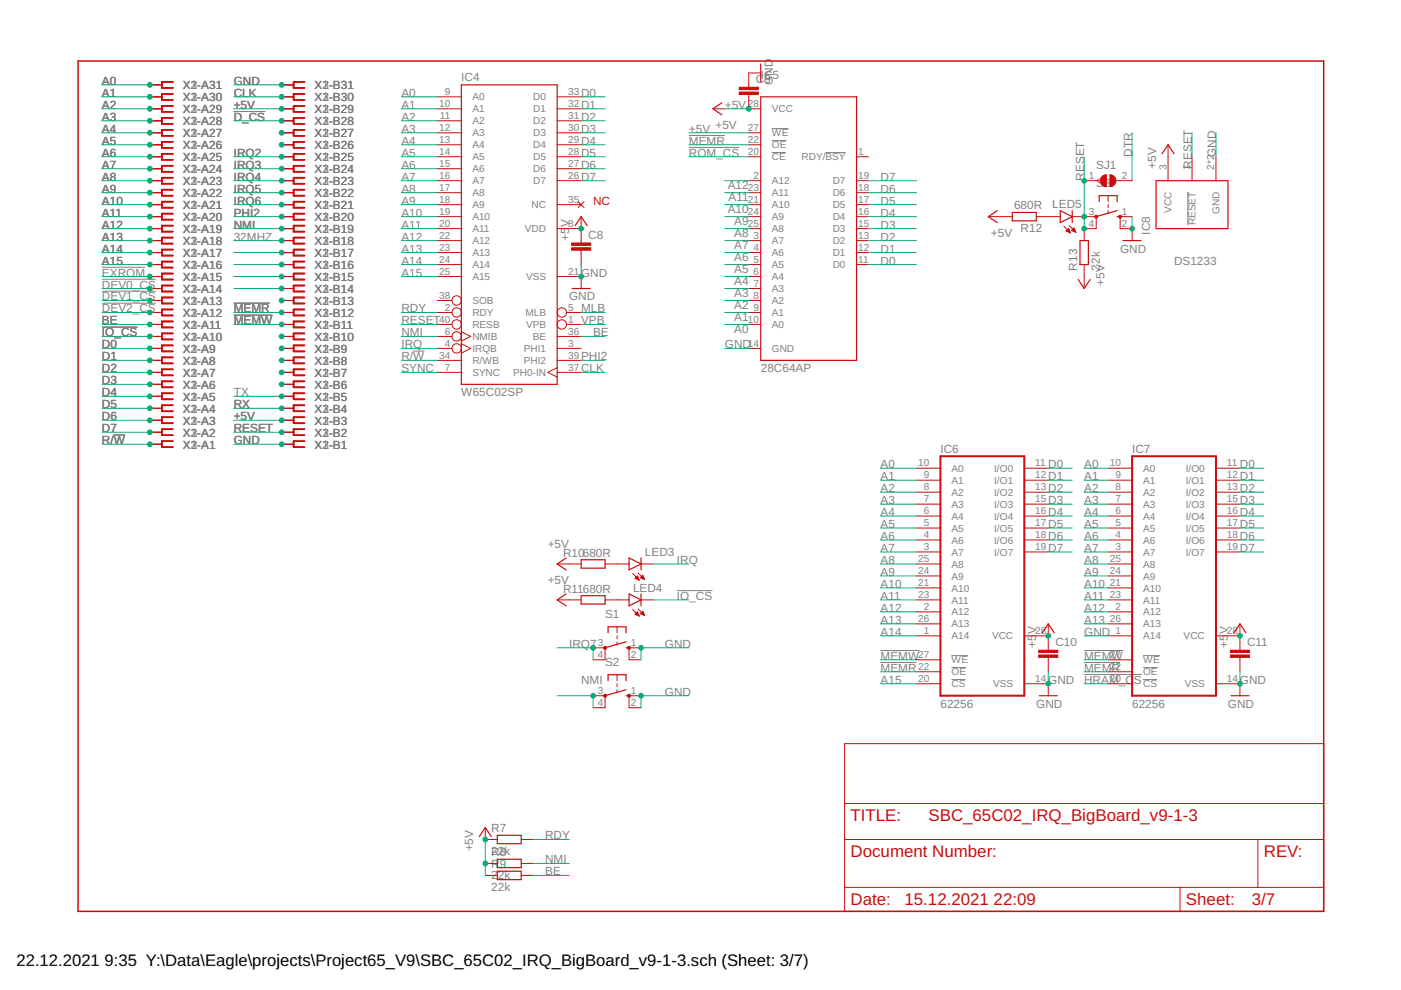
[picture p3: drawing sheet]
<svg xmlns="http://www.w3.org/2000/svg" width="297mm" height="210mm" viewBox="0 0 297 210" stroke-linecap="round" stroke-linejoin="round" font-family="sans-serif">
<g fill="none" stroke="#808080" stroke-width=".21">
<path d="M49.6 23.6h6.6M146.1 31.3h10.7M146.1 28.7h7.6M163.6 27.3h3.6M163.6 32.3h3M163.6 29.8h3.1M175 32.3h4.3M21.6 56.7h9.2M21.6 59.2h11.4M251.8 40.7v7.1M21.6 64.3h11.4M21.6 69.4h7.5"/>
<path d="M21.6 61.7h11.4M49.6 64.3h7.6M49.6 66.8h8.2M87.6 74.4h2.4M24.1 92.2h2.4M143.5 125.2h7.5M186.7 137.9h8.2M201.7 139h3.6M229.9 137.9h8.2M242.4 139h3.5M186.7 140.5h7.6M201.7 141.5h3.1"/>
<path d="M201.7 144.1h3M229.9 140.5h7.6M229.9 143h12.2M242.4 141.5h3M242.4 144.1h2.9"/>
</g>
<g fill="none" stroke="#c90d0c" stroke-width=".25">
<path d="M97.8 18h20.3v63.5h-20.3zM161.3 13.6v3.8M153 21.8l-1.8 1.3 1.8 1.2M161.3 20.5h20.3v55.9h-20.3zM245.1 38.3h15.2v10.2h-15.2zM246.4 32.6l1.2-1.9 1.3 1.9M121.9 47.8l1.3-1.9 1.3 1.9M211.5 44.7l-2 1.2 2 1.3M214.6 45h5.1v1.8h-5.1zM224.8 44.7l2.5 1.2-2.5 1.3zM227.3 44.7v2.5M228.6 59.3l1.3 1.9 1.2-1.9"/>
<path d="M229 51h1.8v5.1h-1.8zM233 42.8v-1.3h3.9v1.3M236.9 45.9h.6M236.9 44.7l-4.5 1.2M238.1 51h3.8M121.3 61.2h3.8M120 118.3l-1.9 1.3 1.9 1.2M123.2 118.7h5.1v1.8h-5.1zM133.4 118.3l2.5 1.3-2.5 1.2zM135.9 118.3v2.5M120 125.9l-1.9 1.3 1.9 1.3M123.2 126.3h5.1v1.8h-5.1z"/>
<path d="M128.9 134.2v-1.3h3.8v1.3M132.7 137.4h.7M132.7 136.1l-4.4 1.3M133.4 125.9l2.5 1.3-2.5 1.3zM135.9 125.9v2.6M221 134.2l1.2-1.9 1.3 1.9M261.6 134.2l1.3-1.9 1.3 1.9M128.9 144.3v-1.2h3.8v1.2M132.7 147.5h.7M132.7 146.2l-4.4 1.3M220.3 147.5h3.9M261 147.5h3.8"/>
<path d="M101.6 177.4l1.3-1.9 1.3 1.9M105.4 177.1h5.1v1.8h-5.1zM105.4 182.2h5.1v1.8h-5.1zM105.4 184.7h5.1v1.8h-5.1z"/>
</g>
<g fill="none" stroke="#c90d0c" stroke-width=".21">
<path d="M31.8 18h2.5M59.7 18h2.6M161.3 15.5h-2.6v3M31.8 38.3h2.5M31.8 20.5h2.5M31.8 23.1h2.5M31.8 25.6h2.5M31.8 28.2h2.5M31.8 30.7h2.5M31.8 33.2h2.5M31.8 35.8h2.5M59.7 38.3h2.6"/>
<path d="M59.7 20.5h2.6M59.7 23.1h2.6M59.7 25.6h2.6M59.7 28.2h2.6M59.7 30.7h2.6M59.7 33.2h2.6M59.7 35.8h2.6M92.7 38.3h5.1M92.7 20.5h5.1M92.7 23.1h5.1M92.7 25.6h5.1M92.7 28.2h5.1"/>
<path d="M92.7 30.7h5.1M92.7 33.2h5.1M92.7 35.8h5.1M118.1 38.3h5.1M118.1 20.5h5.1M118.1 23.1h5.1M118.1 25.6h5.1M118.1 28.2h5.1M118.1 30.7h5.1M118.1 33.2h5.1M118.1 35.8h5.1M151.2 23.1h2.5"/>
<path d="M158.7 38.3h2.6M158.7 20v3.1h2.6M158.7 28.2h2.6M158.7 30.7h2.6M158.7 33.2h2.6M181.6 38.3h2.5M181.6 33.2h2.5M229.9 38.3h3.4M236.6 38.3h3.4M247.6 30.7v7.6M252.7 33.2v5.1M257.8 33.2v5.1"/>
<path d="M31.8 45.9h2.5M31.8 48.5h2.5M31.8 40.9h2.5M31.8 43.4h2.5M31.8 51h2.5M31.8 53.6h2.5M31.8 56.1h2.5M31.8 58.6h2.5M59.7 45.9h2.6M59.7 48.5h2.6M59.7 40.9h2.6M59.7 43.4h2.6"/>
<path d="M59.7 51h2.6M59.7 53.6h2.6M59.7 56.1h2.6M59.7 58.6h2.6M92.7 45.9h5.1M92.7 48.5h5.1M92.7 40.9h5.1M92.7 43.4h5.1M92.7 51h5.1M92.7 53.6h5.1M92.7 56.1h5.1M92.7 58.6h5.1"/>
<path d="M118.1 48.5h5.1M118.1 43.4h5.1M118.1 58.6h5.1v2.6M122.6 42.8l1.2 1.2M123.2 45.9v5.6M123.2 53v3.1M123.8 42.8l-1.2 1.2M158.7 45.9h2.6M158.7 48.5h2.6M158.7 40.9h2.6M158.7 43.4h2.6M158.7 51h2.6"/>
<path d="M158.7 53.6h2.6M158.7 56.1h2.6M158.7 58.6h2.6M181.6 45.9h2.5M181.6 48.5h2.5M181.6 40.9h2.5M181.6 43.4h2.5M181.6 51h2.5M181.6 53.6h2.5M181.6 56.1h2.5M209.5 45.9h5.1M219.7 45.9h5.1"/>
<path d="M225.6 48l1.3 1.4M226.1 49l.8 .4M226.1 49l.5-.5 .3 .9M226.1 49h.7M226.2 48.9h.5M226.3 48.7h.4M226.3 49.1h.5M226.4 48.6h.2M226.5 48.5h.1M226.6 49.2h.3M226.7 47.8l1.4 1.4M226.9 49.3h.1"/>
<path d="M227.2 48.9h.7M227.2 48.9l.9 .3M227.2 48.9l.5-.6 .4 .9M227.3 48.7h.6M227.3 45.9h5.1v2.6h-2.5v2.5M227.4 48.6h.4M227.5 49h.5M227.6 48.5h.2M227.7 48.4h.1M227.8 49.1h.2M228 49.2h.1M229.9 56.1v5.1"/>
<path d="M234.9 41.5v1.3M234.9 43.4v.6M234.9 44.7v.6M240 45.9h-2.5v2.6h2.5v2.5M31.8 71.3h2.5M31.8 73.9h2.5M31.8 79h2.5M31.8 66.3h2.5M31.8 63.7h2.5M31.8 68.8h2.5M31.8 76.4h2.5M31.8 61.2h2.5"/>
<path d="M59.7 71.3h2.6M59.7 73.9h2.6M59.7 79h2.6M59.7 66.3h2.6M59.7 63.7h2.6M59.7 68.8h2.6M59.7 76.4h2.6M59.7 61.2h2.6M92.7 71.3h3.1M92.7 73.9h3.1M92.7 79h5.1M92.7 66.3h3.1"/>
<path d="M92.7 63.7h3.1M92.7 68.8h3.1M92.7 76.4h5.1M97.8 70.3l2 1-2 1M97.8 72.9l2 1-2 1M118.1 71.3h5.1M118.1 73.9h5.1M118.1 78l-2 1 2 .9M118.1 79h5.1M118.1 76.4h5.1M120.1 66.3h3.1M120.1 68.8h3.1"/>
<path d="M158.7 73.9h2.6M158.7 66.3h2.6M158.7 63.7h2.6M158.7 68.8h2.6M158.7 61.2h2.6M31.8 91.7h2.5M31.8 89.1h2.5M31.8 86.6h2.5M31.8 84h2.5M31.8 81.5h2.5M31.8 94.2h2.5M59.7 91.7h2.6"/>
<path d="M59.7 89.1h2.6M59.7 86.6h2.6M59.7 84h2.6M59.7 81.5h2.6M59.7 94.2h2.6M194.3 99.3h5.1M217.2 99.3h5M234.9 99.3h5.1M257.8 99.3h5.1M118.1 119.6h5.1M128.3 119.6h5.1M135.9 119.6h2.6"/>
<path d="M194.3 101.8h5.1M194.3 104.4h5.1M194.3 106.9h5.1M194.3 109.4h5.1M194.3 112h5.1M194.3 114.5h5.1M194.3 117h5.1M194.3 119.6h5.1M217.2 101.8h5M217.2 104.4h5M217.2 106.9h5M217.2 109.4h5"/>
<path d="M217.2 112h5M217.2 114.5h5M217.2 117h5M234.9 101.8h5.1M234.9 104.4h5.1M234.9 106.9h5.1M234.9 109.4h5.1M234.9 112h5.1M234.9 114.5h5.1M234.9 117h5.1M234.9 119.6h5.1M257.8 101.8h5.1"/>
<path d="M257.8 104.4h5.1M257.8 106.9h5.1M257.8 109.4h5.1M257.8 112h5.1M257.8 114.5h5.1M257.8 117h5.1M118.1 127.2h5.1M125.8 137.4h2.5v2.5h-2.5M128.3 127.2h5.1M130.8 132.9v1.3M130.8 134.8v.6M130.8 136.1v.6"/>
<path d="M134.1 121.6l1.4 1.4M134.1 129.2l1.4 1.4M134.6 122.6l.5-.5 .4 .9zM134.6 130.2l.5-.5 .4 .9zM134.7 122.6h.6M134.7 130.3h.7M134.7 130.2h.6M134.7 122.7h.7M134.8 122.4h.5M134.8 130h.5M134.9 122.3h.3M135 129.9h.2"/>
<path d="M135 130.4h.4M135 122.8h.4M135.1 122.2h.1M135.1 129.8h.1M135.3 121.5l1.4 1.4M135.3 129.1l1.4 1.4M135.3 130.5h.2M135.3 122.9h.2M135.8 122.5l.5-.5 .4 .9zM135.8 130.1l.5-.5 .4 .9zM135.8 122.4h.7M135.8 130h.7"/>
<path d="M135.9 130.2h.6M135.9 127.2h2.6M135.9 137.4h-2.5v2.5h2.5M135.9 122.6h.6M136 122.3h.4M136 129.9h.4M136.1 122.2h.3M136.1 129.8h.3M136.1 130.3h.5M136.2 122.7h.4M136.2 122.1h.1M136.2 129.7h.1"/>
<path d="M136.4 130.4h.2M136.5 122.8h.1M194.3 122.1h5.1M194.3 124.7h5.1M194.3 127.2h5.1M194.3 129.7h5.1M194.3 132.3h5.1M194.3 134.8h5.1M194.3 139.9h5.1M217.2 134.8h5M222.2 132.3v5.6M222.2 139.4v3"/>
<path d="M234.9 122.1h5.1M234.9 124.7h5.1M234.9 127.2h5.1M234.9 129.7h5.1M234.9 132.3h5.1M234.9 134.8h5.1M234.9 139.9h5.1M257.8 134.8h5.1M262.9 132.3v5.6M262.9 139.4v3M125.8 147.5h2.5v2.6h-2.5M130.8 143.1v1.2"/>
<path d="M130.8 145v.6M130.8 146.2v.7M135.9 147.5h-2.5v2.6h2.5M179.1 157.7h101.5v35.5h-101.5zM194.3 142.4h5.1M194.3 145h5.1M217.2 145h5v2.5M234.9 142.4h5.1M234.9 145h5.1M257.8 145h5.1v2.5M102.9 175.5v2.5h2.5M110.5 178h2.6"/>
<path d="M179.1 178h101.5M179.1 170.4h101.5M266.7 178v10.2M102.9 183.1h2.5M102.9 185.6h2.5M110.5 183.1h2.6M110.5 185.6h2.6M179.1 188.2h101.5M250.2 188.2v5"/>
<circle cx="96.8" cy="73.9" r=".99"/>
<circle cx="96.8" cy="71.3" r=".99"/>
<circle cx="96.8" cy="66.3" r=".99"/>
<circle cx="96.8" cy="63.7" r=".99"/>
<circle cx="96.8" cy="68.8" r=".99"/>
<circle cx="119.1" cy="68.8" r=".99"/>
<circle cx="119.1" cy="66.3" r=".99"/>
</g>
<g fill="#c90d0c" stroke="#c90d0c" stroke-width=".21">
<path d="M235.3 37a1.27 1.27 0 0 1 1.3 1.3 1.27 1.27 0 0 1-1.3 1.3z" fill-rule="evenodd"/>
<path d="M233.6 37.5l.5-.4 .5-.1v2.6a1.26 1.26 0 0 1-1.2-.8 1.26 1.26 0 0 1 .2-1.3z" fill-rule="evenodd"/>
<circle cx="232.4" cy="45.9" r=".33"/>
<circle cx="237.5" cy="45.9" r=".33"/>
<circle cx="128.3" cy="137.4" r=".33"/>
<circle cx="133.4" cy="137.4" r=".33"/>
<circle cx="128.3" cy="147.5" r=".33"/>
<circle cx="133.4" cy="147.5" r=".33"/>
</g>
<g fill="none" stroke="#c90d0c" stroke-width=".32">
<path d="M16.6 12.9h264v180.3h-264zM36.6 17.4h-2.3v1.2h2.3M36.6 19.9h-2.3v1.3h2.3M64.6 19.9h-2.3v1.3h2.3M64.6 17.4h-2.3v1.2h2.3M36.6 22.4h-2.3v1.3h2.3M36.6 25h-2.3v1.2h2.3M36.6 27.5h-2.3v1.3h2.3M36.6 30.1h-2.3v1.2h2.3M36.6 32.6h-2.3v1.3h2.3M36.6 35.1h-2.3v1.3h2.3M36.6 37.7h-2.3v1.2h2.3"/>
<path d="M64.6 37.7h-2.3v1.2h2.3M64.6 35.1h-2.3v1.3h2.3M64.6 32.6h-2.3v1.3h2.3M64.6 30.1h-2.3v1.2h2.3M64.6 27.5h-2.3v1.3h2.3M64.6 25h-2.3v1.2h2.3M64.6 22.4h-2.3v1.3h2.3M36.6 40.2h-2.3v1.3h2.3M36.6 42.8h-2.3v1.2h2.3M36.6 45.3h-2.3v1.3h2.3M36.6 47.8h-2.3v1.3h2.3M36.6 50.4h-2.3v1.2h2.3"/>
<path d="M36.6 52.9h-2.3v1.3h2.3M36.6 55.5h-2.3v1.2h2.3M36.6 58h-2.3v1.3h2.3M64.6 58h-2.3v1.3h2.3M64.6 55.5h-2.3v1.2h2.3M64.6 52.9h-2.3v1.3h2.3M64.6 50.4h-2.3v1.2h2.3M64.6 47.8h-2.3v1.3h2.3M64.6 45.3h-2.3v1.3h2.3M64.6 42.8h-2.3v1.2h2.3M64.6 40.2h-2.3v1.3h2.3M36.6 60.5h-2.3v1.3h2.3"/>
<path d="M36.6 63.1h-2.3v1.2h2.3M36.6 65.6h-2.3v1.3h2.3M36.6 68.2h-2.3v1.2h2.3M36.6 70.7h-2.3v1.3h2.3M36.6 73.2h-2.3v1.3h2.3M36.6 75.8h-2.3v1.2h2.3M36.6 78.3h-2.3v1.3h2.3M64.6 78.3h-2.3v1.3h2.3M64.6 75.8h-2.3v1.2h2.3M64.6 73.2h-2.3v1.3h2.3M64.6 70.7h-2.3v1.3h2.3M64.6 68.2h-2.3v1.2h2.3"/>
<path d="M64.6 65.6h-2.3v1.3h2.3M64.6 63.1h-2.3v1.2h2.3M64.6 60.5h-2.3v1.3h2.3M36.6 91h-2.3v1.3h2.3M36.6 80.9h-2.3v1.2h2.3M36.6 83.4h-2.3v1.3h2.3M36.6 85.9h-2.3v1.3h2.3M36.6 88.5h-2.3v1.2h2.3M36.6 93.6h-2.3v1.2h2.3M64.6 91h-2.3v1.3h2.3M64.6 88.5h-2.3v1.2h2.3M64.6 85.9h-2.3v1.3h2.3"/>
<path d="M64.6 83.4h-2.3v1.3h2.3M64.6 80.9h-2.3v1.2h2.3M64.6 93.6h-2.3v1.2h2.3"/>
</g>
<path d="M199.4 96.7h17.8v50.8h-17.8zM240 96.7h17.8v50.8h-17.8z" fill="none" stroke="#c90d0c" stroke-width=".42"/>
<g fill="#c90d0c" stroke="#c90d0c" stroke-width=".21">
<path d="M220.2 138.9h4.1v.5h-4.1z"/>
<path d="M220.2 137.9h4.1v.5h-4.1z"/>
<path d="M260.9 138.9h4v.5h-4z"/>
<path d="M260.9 137.9h4v.5h-4z"/>
<path d="M121.2 52.5h4v.5h-4z"/>
<path d="M121.2 51.5h4v.5h-4z"/>
<path d="M156.7 19.5h4.1v.5h-4.1z"/>
<path d="M156.7 18.5h4.1v.5h-4.1z"/>
</g>
<g fill="none" stroke="#0dab76" stroke-width=".21">
<path d="M21.6 18h10.2M49.6 18h10.1M21.6 23.1h10.2M21.6 28.2h10.2M21.6 20.5h10.2M21.6 25.6h10.2M21.6 30.7h10.2M21.6 33.2h10.2M21.6 35.8h10.2M21.6 38.3h10.2M49.6 23.1h10.1M49.6 20.5h10.1"/>
<path d="M49.6 25.6h10.1M49.6 33.2h10.1M49.6 35.8h10.1M49.6 38.3h10.1M85.1 23.1h7.6M85.1 28.2h7.6M85.1 20.5h7.6M85.1 25.6h7.6M85.1 30.7h7.6M85.1 33.2h7.6M85.1 35.8h7.6M85.1 38.3h7.6"/>
<path d="M123.2 23.1h5.1M123.2 28.2h5.1M123.2 20.5h5.1M123.2 25.6h5.1M123.2 30.7h5.1M123.2 33.2h5.1M123.2 35.8h5.1M123.2 38.3h5.1M146.1 28.2h12.6M146.1 30.7h12.6M146.1 33.2h12.6M153.7 23.1h5"/>
<path d="M153.7 38.3h5M184.1 38.3h10.2M229.9 33.2v15.3M240 28.2v10.1M252.7 28.2v5M257.8 28.2v5M21.6 48.5h10.2M21.6 45.9h10.2M21.6 58.6h10.2M21.6 56.1h10.2M21.6 53.6h10.2M21.6 51h10.2"/>
<path d="M21.6 40.9h10.2M21.6 43.4h10.2M49.6 48.5h10.1M49.6 45.9h10.1M49.6 58.6h10.1M49.6 56.1h10.1M49.6 53.6h10.1M49.6 51h10.1M49.6 40.9h10.1M49.6 43.4h10.1M85.1 48.5h7.6M85.1 45.9h7.6"/>
<path d="M85.1 58.6h7.6M85.1 56.1h7.6M85.1 53.6h7.6M85.1 51h7.6M85.1 40.9h7.6M85.1 43.4h7.6M123.2 56.1v2.5M153.7 48.5h5M153.7 45.9h5M153.7 58.6h5M153.7 56.1h5M153.7 53.6h5"/>
<path d="M153.7 51h5M153.7 40.9h5M153.7 43.4h5M184.1 48.5h10.2M184.1 45.9h10.2M184.1 56.1h10.2M184.1 53.6h10.2M184.1 51h10.2M184.1 40.9h10.2M184.1 43.4h10.2M240 45.9v2.6M21.6 73.9h10.2"/>
<path d="M21.6 68.8h10.2M21.6 79h10.2M21.6 66.3h10.2M21.6 71.3h10.2M21.6 76.4h10.2M21.6 63.7h10.2M21.6 61.2h10.2M49.6 68.8h10.1M49.6 66.3h10.1M49.6 61.2h10.1M85.1 73.9h7.6M85.1 68.8h7.6"/>
<path d="M85.1 79h7.6M85.1 66.3h7.6M85.1 71.3h7.6M85.1 76.4h7.6M123.2 68.8h5.1M123.2 79h5.1M123.2 66.3h5.1M123.2 71.3h5.1M123.2 76.4h5.1M153.7 73.9h5M153.7 68.8h5M153.7 66.3h5"/>
<path d="M153.7 63.7h5M153.7 61.2h5M21.6 94.2h10.2M21.6 89.1h10.2M21.6 91.7h10.2M21.6 81.5h10.2M21.6 84h10.2M21.6 86.6h10.2M49.6 94.2h10.1M49.6 89.1h10.1M49.6 91.7h10.1M49.6 84h10.1"/>
<path d="M49.6 86.6h10.1M186.7 99.3h7.6M222.2 99.3h5.1M229.9 99.3h5M262.9 99.3h5.1M138.5 119.6h7.6M186.7 119.6h7.6M186.7 101.8h7.6M186.7 104.4h7.6M186.7 106.9h7.6M186.7 109.4h7.6M186.7 112h7.6"/>
<path d="M186.7 114.5h7.6M186.7 117h7.6M222.2 101.8h5.1M222.2 104.4h5.1M222.2 106.9h5.1M222.2 109.4h5.1M222.2 112h5.1M222.2 114.5h5.1M222.2 117h5.1M229.9 119.6h5M229.9 101.8h5M229.9 104.4h5"/>
<path d="M229.9 106.9h5M229.9 109.4h5M229.9 112h5M229.9 114.5h5M229.9 117h5M262.9 101.8h5.1M262.9 104.4h5.1M262.9 106.9h5.1M262.9 109.4h5.1M262.9 112h5.1M262.9 114.5h5.1M262.9 117h5.1"/>
<path d="M118.1 137.4h7.7v2.5M138.5 127.2h7.6M146.1 137.4h-10.2v2.5M186.7 134.8h7.6M186.7 122.1h7.6M186.7 124.7h7.6M186.7 127.2h7.6M186.7 129.7h7.6M186.7 132.3h7.6M186.7 139.9h7.6M229.9 134.8h5M229.9 122.1h5"/>
<path d="M229.9 124.7h5M229.9 127.2h5M229.9 129.7h5M229.9 132.3h5M229.9 139.9h5M118.1 147.5h7.7v2.6M146.1 147.5h-10.2v2.6M186.7 145h7.6M186.7 142.4h7.6M222.2 142.4v2.6M229.9 145h5M229.9 142.4h5"/>
<path d="M262.9 142.4v2.6M102.9 178v7.6M113.1 178h7.6M113.1 183.1h7.6M113.1 185.6h7.6"/>
</g>
<g fill="#0dab76" stroke="#0dab76" stroke-width=".21">
<circle cx="240" cy="48.5" r=".51"/>
<circle cx="222.2" cy="145" r=".51"/>
<circle cx="135.9" cy="137.4" r=".51"/>
<circle cx="135.9" cy="147.5" r=".51"/>
<circle cx="123.2" cy="58.6" r=".51"/>
<circle cx="59.7" cy="94.2" r=".51"/>
<circle cx="59.7" cy="18" r=".51"/>
<circle cx="262.9" cy="145" r=".51"/>
<circle cx="222.2" cy="134.8" r=".51"/>
<circle cx="158.7" cy="23.1" r=".51"/>
<circle cx="102.9" cy="178" r=".51"/>
<circle cx="102.9" cy="183.1" r=".51"/>
<circle cx="123.2" cy="48.5" r=".51"/>
<circle cx="59.7" cy="89.1" r=".51"/>
<circle cx="59.7" cy="23.1" r=".51"/>
<circle cx="262.9" cy="134.8" r=".51"/>
<circle cx="229.9" cy="45.9" r=".51"/>
<circle cx="229.9" cy="48.5" r=".51"/>
<circle cx="229.9" cy="38.3" r=".51"/>
<circle cx="59.7" cy="91.7" r=".51"/>
<circle cx="59.7" cy="20.5" r=".51"/>
<circle cx="125.8" cy="147.5" r=".51"/>
<circle cx="59.7" cy="48.5" r=".51"/>
<circle cx="31.8" cy="94.2" r=".51"/>
<circle cx="59.7" cy="45.9" r=".51"/>
<circle cx="31.8" cy="18" r=".51"/>
<circle cx="31.8" cy="20.5" r=".51"/>
<circle cx="31.8" cy="23.1" r=".51"/>
<circle cx="31.8" cy="25.6" r=".51"/>
<circle cx="31.8" cy="28.2" r=".51"/>
<circle cx="31.8" cy="30.7" r=".51"/>
<circle cx="31.8" cy="33.2" r=".51"/>
<circle cx="31.8" cy="35.8" r=".51"/>
<circle cx="31.8" cy="38.3" r=".51"/>
<circle cx="31.8" cy="40.9" r=".51"/>
<circle cx="31.8" cy="43.4" r=".51"/>
<circle cx="31.8" cy="45.9" r=".51"/>
<circle cx="31.8" cy="48.5" r=".51"/>
<circle cx="31.8" cy="51" r=".51"/>
<circle cx="31.8" cy="53.6" r=".51"/>
<circle cx="31.8" cy="56.1" r=".51"/>
<circle cx="31.8" cy="73.9" r=".51"/>
<circle cx="31.8" cy="76.4" r=".51"/>
<circle cx="31.8" cy="79" r=".51"/>
<circle cx="31.8" cy="81.5" r=".51"/>
<circle cx="31.8" cy="84" r=".51"/>
<circle cx="31.8" cy="86.6" r=".51"/>
<circle cx="31.8" cy="89.1" r=".51"/>
<circle cx="31.8" cy="91.7" r=".51"/>
<circle cx="59.7" cy="86.6" r=".51"/>
<circle cx="59.7" cy="84" r=".51"/>
<circle cx="59.7" cy="33.2" r=".51"/>
<circle cx="59.7" cy="35.8" r=".51"/>
<circle cx="59.7" cy="66.3" r=".51"/>
<circle cx="59.7" cy="68.8" r=".51"/>
<circle cx="59.7" cy="38.3" r=".51"/>
<circle cx="59.7" cy="40.9" r=".51"/>
<circle cx="59.7" cy="43.4" r=".51"/>
<circle cx="31.8" cy="68.8" r=".51"/>
<circle cx="125.8" cy="137.4" r=".51"/>
<circle cx="59.7" cy="30.7" r=".51"/>
<circle cx="59.7" cy="25.6" r=".51"/>
<circle cx="59.7" cy="28.2" r=".51"/>
<circle cx="31.8" cy="71.3" r=".51"/>
<circle cx="31.8" cy="66.3" r=".51"/>
<circle cx="31.8" cy="63.7" r=".51"/>
<circle cx="31.8" cy="58.6" r=".51"/>
<circle cx="59.7" cy="81.5" r=".51"/>
<circle cx="59.7" cy="79" r=".51"/>
<circle cx="59.7" cy="76.4" r=".51"/>
<circle cx="59.7" cy="73.9" r=".51"/>
<circle cx="59.7" cy="71.3" r=".51"/>
<circle cx="59.7" cy="63.7" r=".51"/>
<circle cx="59.7" cy="61.2" r=".51"/>
<circle cx="59.7" cy="58.6" r=".51"/>
<circle cx="59.7" cy="51" r=".51"/>
<circle cx="59.7" cy="56.1" r=".51"/>
<circle cx="59.7" cy="53.6" r=".51"/>
<circle cx="31.8" cy="61.2" r=".51"/>
</g>
<g font-size="3.6" fill="#c90d0c">
<text x="180.3" y="174.2">TITLE:</text>
<text x="196.9" y="174.2">SBC_65C02_IRQ_BigBoard_v9-1-3</text>
<text x="180.3" y="181.8">Document Number:</text>
<text x="268" y="181.8">REV:</text>
<text x="180.3" y="192">Date:</text>
<text x="191.8" y="192">15.12.2021</text>
<text x="210.7" y="192">22:09</text>
<text x="251.5" y="192">Sheet:</text>
<text x="265.4" y="192">3/7</text>
</g>
<g font-size="3.5">
<text x="3.5" y="204.7">22.12.2021</text>
<text x="22.2" y="204.7">9:35 Y:\Data\Eagle\projects\Project65_V9\SBC_65C02_IRQ_BigBoard_v9-1-3.sch (Sheet: 3/7)</text>
</g>
<g font-size="2.5" fill="#808080">
<text x="97.8" y="17.2">IC4</text>
<text x="160.3" y="17.6">C9</text>
<text x="161.3" y="16.7">I</text>
<text x="162" y="16.7">C5</text>
<text x="21.6" y="18">A0</text>
<text x="21.6" y="20.5">A1</text>
<text x="21.6" y="23.1">A2</text>
<text x="38.8" y="21.5">X1-A30</text>
<text x="38.8" y="19">X1-A31</text>
<text x="38.8" y="21.5">X2-A30</text>
<text x="38.8" y="19">X2-A31</text>
<text x="38.8" y="21.5">X3-A30</text>
<text x="38.8" y="19">X3-A31</text>
<text x="49.6" y="18">GND</text>
<text x="49.6" y="23.1">+5V</text>
<text x="49.6" y="20.5">CLK</text>
<text x="66.7" y="21.5">X1-B30</text>
<text x="66.7" y="19">X1-B31</text>
<text x="66.7" y="21.5">X2-B30</text>
<text x="66.7" y="19">X2-B31</text>
<text x="66.7" y="21.5">X3-B30</text>
<text x="66.7" y="19">X3-B31</text>
<text x="85.1" y="20.5">A0</text>
<text x="85.1" y="23.1">A1</text>
<text x="123.2" y="20.5">D0</text>
<text x="123.2" y="23.1">D1</text>
<text x="153.7" y="23.1">+5V</text>
<text x="163.8" y="18" transform="rotate(-90 163.8 18)">GND</text>
<text x="21.6" y="25.6">A3</text>
<text x="21.6" y="28.2">A4</text>
<text x="38.8" y="29.1">X1-A27</text>
<text x="38.8" y="26.6">X1-A28</text>
<text x="38.8" y="24">X1-A29</text>
<text x="38.8" y="29.1">X2-A27</text>
<text x="38.8" y="26.6">X2-A28</text>
<text x="38.8" y="24">X2-A29</text>
<text x="38.8" y="29.1">X3-A27</text>
<text x="38.8" y="26.6">X3-A28</text>
<text x="38.8" y="24">X3-A29</text>
<text x="49.6" y="25.6">D_CS</text>
<text x="66.7" y="29.1">X1-B27</text>
<text x="66.7" y="26.6">X1-B28</text>
<text x="66.7" y="24">X1-B29</text>
<text x="66.7" y="29.1">X2-B27</text>
<text x="66.7" y="26.6">X2-B28</text>
<text x="66.7" y="24">X2-B29</text>
<text x="66.7" y="29.1">X3-B27</text>
<text x="66.7" y="26.6">X3-B28</text>
<text x="66.7" y="24">X3-B29</text>
<text x="85.1" y="25.6">A2</text>
<text x="85.1" y="28.2">A3</text>
<text x="123.2" y="25.6">D2</text>
<text x="123.2" y="28.2">D3</text>
<text x="146.1" y="28.2">+5V</text>
<text x="151.7" y="27.4">+5V</text>
<text x="21.6" y="30.7">A5</text>
<text x="21.6" y="33.2">A6</text>
<text x="21.6" y="35.8">A7</text>
<text x="38.8" y="34.2">X1-A25</text>
<text x="38.8" y="31.7">X1-A26</text>
<text x="38.8" y="34.2">X2-A25</text>
<text x="38.8" y="31.7">X2-A26</text>
<text x="38.8" y="34.2">X3-A25</text>
<text x="38.8" y="31.7">X3-A26</text>
<text x="49.6" y="33.2">IRQ2</text>
<text x="49.6" y="35.8">IRQ3</text>
<text x="66.7" y="34.2">X1-B25</text>
<text x="66.7" y="31.7">X1-B26</text>
<text x="66.7" y="34.2">X2-B25</text>
<text x="66.7" y="31.7">X2-B26</text>
<text x="66.7" y="34.2">X3-B25</text>
<text x="66.7" y="31.7">X3-B26</text>
<text x="85.1" y="30.7">A4</text>
<text x="85.1" y="33.2">A5</text>
<text x="85.1" y="35.8">A6</text>
<text x="123.2" y="30.7">D4</text>
<text x="123.2" y="33.2">D5</text>
<text x="123.2" y="35.8">D6</text>
<text x="146.1" y="33.2">ROM_CS</text>
<text x="146.1" y="30.7">MEMR</text>
<text x="232.4" y="35.8">SJ1</text>
<text x="240" y="33.2" transform="rotate(-90 240 33.2)">DTR</text>
<text x="245.1" y="35.8" transform="rotate(-90 245.1 35.8)">+5V</text>
<text x="252.7" y="35.8" transform="rotate(-90 252.7 35.8)">RESET</text>
<text x="257.8" y="33.2" transform="rotate(-90 257.8 33.2)">GND</text>
<text x="21.6" y="38.3">A8</text>
<text x="21.6" y="40.9">A9</text>
<text x="38.8" y="41.8">X1-A22</text>
<text x="38.8" y="39.3">X1-A23</text>
<text x="38.8" y="36.7">X1-A24</text>
<text x="38.8" y="41.8">X2-A22</text>
<text x="38.8" y="39.3">X2-A23</text>
<text x="38.8" y="36.7">X2-A24</text>
<text x="38.8" y="41.8">X3-A22</text>
<text x="38.8" y="39.3">X3-A23</text>
<text x="38.8" y="36.7">X3-A24</text>
<text x="49.6" y="38.3">IRQ4</text>
<text x="49.6" y="40.9">IRQ5</text>
<text x="66.7" y="41.8">X1-B22</text>
<text x="66.7" y="39.3">X1-B23</text>
<text x="66.7" y="36.7">X1-B24</text>
<text x="66.7" y="41.8">X2-B22</text>
<text x="66.7" y="39.3">X2-B23</text>
<text x="66.7" y="36.7">X2-B24</text>
<text x="66.7" y="41.8">X3-B22</text>
<text x="66.7" y="39.3">X3-B23</text>
<text x="66.7" y="36.7">X3-B24</text>
<text x="85.1" y="38.3">A7</text>
<text x="85.1" y="40.9">A8</text>
<text x="123.2" y="38.3">D7</text>
<text x="154.3" y="40.1">A12</text>
<text x="186.7" y="40.9">D6</text>
<text x="186.7" y="38.3">D7</text>
<text x="229.9" y="38.3" transform="rotate(-90 229.9 38.3)">RESET</text>
<text x="232.4" y="39.6">S3</text>
<text x="21.6" y="43.4">A10</text>
<text x="21.6" y="45.9">A11</text>
<text x="38.8" y="46.9">X1-A20</text>
<text x="38.8" y="44.4">X1-A21</text>
<text x="38.8" y="46.9">X2-A20</text>
<text x="38.8" y="44.4">X2-A21</text>
<text x="38.8" y="46.9">X3-A20</text>
<text x="38.8" y="44.4">X3-A21</text>
<text x="49.6" y="45.9">PHI2</text>
<text x="49.6" y="43.4">IRQ6</text>
<text x="66.7" y="46.9">X1-B20</text>
<text x="66.7" y="44.4">X1-B21</text>
<text x="66.7" y="46.9">X2-B20</text>
<text x="66.7" y="44.4">X2-B21</text>
<text x="66.7" y="46.9">X3-B20</text>
<text x="66.7" y="44.4">X3-B21</text>
<text x="85.1" y="43.4">A9</text>
<text x="85.1" y="45.9">A10</text>
<text x="154.3" y="45.2">A10</text>
<text x="154.5" y="42.6">A11</text>
<text x="155.7" y="47.7">A9</text>
<text x="186.7" y="45.9">D4</text>
<text x="186.7" y="43.4">D5</text>
<text x="215" y="44.4">680R</text>
<text x="223.1" y="44.2">LED5</text>
<text x="21.6" y="48.5">A12</text>
<text x="21.6" y="51">A13</text>
<text x="21.6" y="53.6">A14</text>
<text x="38.8" y="52">X1-A18</text>
<text x="38.8" y="49.4">X1-A19</text>
<text x="38.8" y="52">X2-A18</text>
<text x="38.8" y="49.4">X2-A19</text>
<text x="38.8" y="52">X3-A18</text>
<text x="38.8" y="49.4">X3-A19</text>
<text x="49.6" y="48.5">NMI</text>
<text x="49.6" y="51">32MHZ</text>
<text x="66.7" y="52">X1-B18</text>
<text x="66.7" y="49.4">X1-B19</text>
<text x="66.7" y="52">X2-B18</text>
<text x="66.7" y="49.4">X2-B19</text>
<text x="66.7" y="52">X3-B18</text>
<text x="66.7" y="49.4">X3-B19</text>
<text x="85.1" y="48.5">A11</text>
<text x="85.1" y="51">A12</text>
<text x="85.1" y="53.6">A13</text>
<text x="120.7" y="51" transform="rotate(-90 120.7 51)">+5</text>
<text x="120.7" y="48.2" transform="rotate(-90 120.7 48.2)">V</text>
<text x="124.7" y="50.6">C8</text>
<text x="155.7" y="52.8">A7</text>
<text x="155.7" y="50.3">A8</text>
<text x="186.7" y="53.6">D1</text>
<text x="186.7" y="51">D2</text>
<text x="186.7" y="48.5">D3</text>
<text x="210.1" y="50.3">+5V</text>
<text x="216.4" y="49.2">R12</text>
<text x="237.5" y="53.6">GND</text>
<text x="243.8" y="49.7" transform="rotate(-90 243.8 49.7)">IC8</text>
<text x="21.6" y="56.1">A15</text>
<text x="21.6" y="58.6">EXROM</text>
<text x="38.8" y="59.6">X1-A15</text>
<text x="38.8" y="57.1">X1-A16</text>
<text x="38.8" y="54.5">X1-A17</text>
<text x="38.8" y="59.6">X2-A15</text>
<text x="38.8" y="57.1">X2-A16</text>
<text x="38.8" y="54.5">X2-A17</text>
<text x="38.8" y="59.6">X3-A15</text>
<text x="38.8" y="57.1">X3-A16</text>
<text x="38.8" y="54.5">X3-A17</text>
<text x="66.7" y="59.6">X1-B15</text>
<text x="66.7" y="57.1">X1-B16</text>
<text x="66.7" y="54.5">X1-B17</text>
<text x="66.7" y="59.6">X2-B15</text>
<text x="66.7" y="57.1">X2-B16</text>
<text x="66.7" y="54.5">X2-B17</text>
<text x="66.7" y="59.6">X3-B15</text>
<text x="66.7" y="57.1">X3-B16</text>
<text x="66.7" y="54.5">X3-B17</text>
<text x="85.1" y="56.1">A14</text>
<text x="85.1" y="58.6">A15</text>
<text x="123.2" y="58.6">GND</text>
<text x="155.7" y="57.9">A5</text>
<text x="155.7" y="55.3">A6</text>
<text x="186.7" y="56.1">D0</text>
<text x="228.4" y="57.4" transform="rotate(-90 228.4 57.4)">R13</text>
<text x="233.2" y="57.4" transform="rotate(-90 233.2 57.4)">22k</text>
<text x="248.9" y="56.1">DS1233</text>
<text x="21.6" y="63.7">DEV1_CS</text>
<text x="21.6" y="61.2">DEV0_CS</text>
<text x="38.8" y="64.7">X1-A13</text>
<text x="38.8" y="62.1">X1-A14</text>
<text x="38.8" y="64.7">X2-A13</text>
<text x="38.8" y="62.1">X2-A14</text>
<text x="38.8" y="64.7">X3-A13</text>
<text x="38.8" y="62.1">X3-A14</text>
<text x="66.7" y="64.7">X1-B13</text>
<text x="66.7" y="62.1">X1-B14</text>
<text x="66.7" y="64.7">X2-B13</text>
<text x="66.7" y="62.1">X2-B14</text>
<text x="66.7" y="64.7">X3-B13</text>
<text x="66.7" y="62.1">X3-B14</text>
<text x="120.7" y="63.7">GND</text>
<text x="155.7" y="65.5">A2</text>
<text x="155.7" y="62.9">A3</text>
<text x="155.7" y="60.4">A4</text>
<text x="234.2" y="60.6" transform="rotate(-90 234.2 60.6)">+5V</text>
<text x="21.6" y="68.8">BE</text>
<text x="21.6" y="71.3">IO_CS</text>
<text x="21.6" y="66.3">DEV2_CS</text>
<text x="38.8" y="69.8">X1-A11</text>
<text x="38.8" y="67.2">X1-A12</text>
<text x="38.8" y="69.8">X2-A11</text>
<text x="38.8" y="67.2">X2-A12</text>
<text x="38.8" y="69.8">X3-A11</text>
<text x="38.8" y="67.2">X3-A12</text>
<text x="49.6" y="66.3">MEMR</text>
<text x="49.6" y="68.8">MEMW</text>
<text x="66.7" y="69.8">X1-B11</text>
<text x="66.7" y="67.2">X1-B12</text>
<text x="66.7" y="69.8">X2-B11</text>
<text x="66.7" y="67.2">X2-B12</text>
<text x="66.7" y="69.8">X3-B11</text>
<text x="66.7" y="67.2">X3-B12</text>
<text x="85.1" y="68.8">RESET</text>
<text x="85.1" y="66.3">RDY</text>
<text x="85.1" y="71.3">NMI</text>
<text x="123.2" y="68.8">VPB</text>
<text x="123.2" y="66.3">MLB</text>
<text x="125.7" y="71.3">BE</text>
<text x="155.7" y="70.6">A0</text>
<text x="155.7" y="68">A1</text>
<text x="21.6" y="73.9">D0</text>
<text x="21.6" y="76.4">D1</text>
<text x="38.8" y="77.4">X1-A8</text>
<text x="38.8" y="74.8">X1-A9</text>
<text x="38.8" y="72.3">X1-A10</text>
<text x="38.8" y="77.4">X2-A8</text>
<text x="38.8" y="74.8">X2-A9</text>
<text x="38.8" y="72.3">X2-A10</text>
<text x="38.8" y="77.4">X3-A8</text>
<text x="38.8" y="74.8">X3-A9</text>
<text x="38.8" y="72.3">X3-A10</text>
<text x="66.7" y="77.4">X1-B8</text>
<text x="66.7" y="74.8">X1-B9</text>
<text x="66.7" y="72.3">X1-B10</text>
<text x="66.7" y="77.4">X2-B8</text>
<text x="66.7" y="74.8">X2-B9</text>
<text x="66.7" y="72.3">X2-B10</text>
<text x="66.7" y="77.4">X3-B8</text>
<text x="66.7" y="74.8">X3-B9</text>
<text x="66.7" y="72.3">X3-B10</text>
<text x="85.1" y="73.9">IRQ</text>
<text x="85.1" y="76.4">R/W</text>
<text x="123.2" y="76.4">PHI2</text>
<text x="153.7" y="73.9">GND</text>
<text x="21.6" y="78.9">D2</text>
<text x="21.6" y="81.5">D3</text>
<text x="38.8" y="82.5">X1-A6</text>
<text x="38.8" y="79.9">X1-A7</text>
<text x="38.8" y="82.5">X2-A6</text>
<text x="38.8" y="79.9">X2-A7</text>
<text x="38.8" y="82.5">X3-A6</text>
<text x="38.8" y="79.9">X3-A7</text>
<text x="66.7" y="82.5">X1-B6</text>
<text x="66.7" y="79.9">X1-B7</text>
<text x="66.7" y="82.5">X2-B6</text>
<text x="66.7" y="79.9">X2-B7</text>
<text x="66.7" y="82.5">X3-B6</text>
<text x="66.7" y="79.9">X3-B7</text>
<text x="85.1" y="78.9">SYNC</text>
<text x="123.2" y="78.9">CLK</text>
<text x="161.3" y="78.9">28C64AP</text>
<text x="21.6" y="84">D4</text>
<text x="21.6" y="86.6">D5</text>
<text x="21.6" y="89.1">D6</text>
<text x="38.8" y="87.5">X1-A4</text>
<text x="38.8" y="85">X1-A5</text>
<text x="38.8" y="87.5">X2-A4</text>
<text x="38.8" y="85">X2-A5</text>
<text x="38.8" y="87.5">X3-A4</text>
<text x="38.8" y="85">X3-A5</text>
<text x="49.6" y="89.1">+5V</text>
<text x="49.6" y="86.6">RX</text>
<text x="49.6" y="84">TX</text>
<text x="66.7" y="87.5">X1-B4</text>
<text x="66.7" y="85">X1-B5</text>
<text x="66.7" y="87.5">X2-B4</text>
<text x="66.7" y="85">X2-B5</text>
<text x="66.7" y="87.5">X3-B4</text>
<text x="66.7" y="85">X3-B5</text>
<text x="97.8" y="84">W65C02SP</text>
<text x="21.6" y="94.2">R/W</text>
<text x="21.6" y="91.6">D7</text>
<text x="38.8" y="92.6">X1-A2</text>
<text x="38.8" y="90.1">X1-A3</text>
<text x="38.8" y="95.1">X1-A1</text>
<text x="38.8" y="92.6">X2-A2</text>
<text x="38.8" y="90.1">X2-A3</text>
<text x="38.8" y="95.1">X2-A1</text>
<text x="38.8" y="92.6">X3-A2</text>
<text x="38.8" y="90.1">X3-A3</text>
<text x="38.8" y="95.1">X3-A1</text>
<text x="49.6" y="94.2">GND</text>
<text x="49.6" y="91.6">RESET</text>
<text x="66.7" y="92.6">X1-B2</text>
<text x="66.7" y="90.1">X1-B3</text>
<text x="66.7" y="95.1">X1-B1</text>
<text x="66.7" y="92.6">X2-B2</text>
<text x="66.7" y="90.1">X2-B3</text>
<text x="66.7" y="95.1">X2-B1</text>
<text x="66.7" y="92.6">X3-B2</text>
<text x="66.7" y="90.1">X3-B3</text>
<text x="66.7" y="95.1">X3-B1</text>
<text x="186.7" y="99.3">A0</text>
<text x="186.7" y="101.8">A1</text>
<text x="199.4" y="96.1">IC6</text>
<text x="222.2" y="99.3">D0</text>
<text x="222.2" y="101.8">D1</text>
<text x="229.9" y="99.3">A0</text>
<text x="229.9" y="101.8">A1</text>
<text x="240" y="96.1">IC7</text>
<text x="262.9" y="99.3">D0</text>
<text x="262.9" y="101.8">D1</text>
<text x="186.7" y="104.3">A2</text>
<text x="186.7" y="106.9">A3</text>
<text x="222.2" y="104.3">D2</text>
<text x="222.2" y="106.9">D3</text>
<text x="229.9" y="104.3">A2</text>
<text x="229.9" y="106.9">A3</text>
<text x="262.9" y="104.3">D2</text>
<text x="262.9" y="106.9">D3</text>
<text x="186.7" y="109.4">A4</text>
<text x="186.7" y="112">A5</text>
<text x="222.2" y="109.4">D4</text>
<text x="222.2" y="112">D5</text>
<text x="229.9" y="109.4">A4</text>
<text x="229.9" y="112">A5</text>
<text x="262.9" y="109.4">D4</text>
<text x="262.9" y="112">D5</text>
<text x="116.1" y="116.3">+5V</text>
<text x="119.4" y="118.1">R10680R</text>
<text x="136.7" y="117.8">LED3</text>
<text x="143.5" y="119.6">IRQ</text>
<text x="186.7" y="114.5">A6</text>
<text x="186.7" y="117">A7</text>
<text x="186.7" y="119.6">A8</text>
<text x="222.2" y="114.5">D6</text>
<text x="222.2" y="117">D7</text>
<text x="229.9" y="114.5">A6</text>
<text x="229.9" y="117">A7</text>
<text x="229.9" y="119.6">A8</text>
<text x="262.9" y="114.5">D6</text>
<text x="262.9" y="117">D7</text>
<text x="116.1" y="123.9">+5V</text>
<text x="119.4" y="125.7">R11680R</text>
<text x="134.2" y="125.4">LED4</text>
<text x="186.7" y="122.1">A9</text>
<text x="186.7" y="124.7">A10</text>
<text x="229.9" y="122.1">A9</text>
<text x="229.9" y="124.7">A10</text>
<text x="128.3" y="131">S1</text>
<text x="143.5" y="127.2">IO_CS</text>
<text x="186.7" y="127.2">A11</text>
<text x="186.7" y="129.7">A12</text>
<text x="229.9" y="127.2">A11</text>
<text x="229.9" y="129.7">A12</text>
<text x="120.7" y="137.4">IRQ7</text>
<text x="141" y="137.4">GND</text>
<text x="186.7" y="132.3">A13</text>
<text x="186.7" y="134.8">A14</text>
<text x="219.7" y="137.4" transform="rotate(-90 219.7 137.4)">+5</text>
<text x="219.7" y="134.5" transform="rotate(-90 219.7 134.5)">V</text>
<text x="223.8" y="137">C10</text>
<text x="229.9" y="134.8">GND</text>
<text x="229.9" y="132.3">A13</text>
<text x="260.3" y="137.4" transform="rotate(-90 260.3 137.4)">+5</text>
<text x="260.3" y="134.5" transform="rotate(-90 260.3 134.5)">V</text>
<text x="264.4" y="137">C11</text>
<text x="128.3" y="141.2">S2</text>
<text x="186.7" y="142.4">MEMR</text>
<text x="186.7" y="139.9">MEMW</text>
<text x="229.9" y="142.4">MEMR</text>
<text x="229.9" y="139.9">MEMW</text>
<text x="123.2" y="145">NMI</text>
<text x="141" y="147.5">GND</text>
<text x="186.7" y="145">A15</text>
<text x="222.2" y="145">GND</text>
<text x="229.9" y="145">HRAM_C</text>
<text x="240.4" y="145">S</text>
<text x="262.9" y="145">GND</text>
<text x="199.4" y="150.1">62256</text>
<text x="219.7" y="150.1">GND</text>
<text x="240" y="150.1">62256</text>
<text x="260.3" y="150.1">GND</text>
<text x="104.2" y="176.5">R7</text>
<text x="115.6" y="178">RDY</text>
<text x="100.3" y="180.5" transform="rotate(-90 100.3 180.5)">+5V</text>
<text x="104.2" y="181.3">22k</text>
<text x="104.2" y="181.6">R8</text>
<text x="104.2" y="184.1">R9</text>
<text x="115.6" y="183.1">NMI</text>
<text x="115.6" y="185.6">BE</text>
<text x="104.2" y="186.4">22k</text>
<text x="104.2" y="188.9">22k</text>
</g>
<text font-size="2.5" fill="#c90d0c" x="125.7" y="43.4">NC</text>
<g font-size="2.1" fill="#808080">
<text x="93.1" y="22.7">10</text>
<text x="94.3" y="20.2">9</text>
<text x="100.1" y="21.3">A0</text>
<text x="100.1" y="23.8">A1</text>
<text x="113.1" y="21.3">D0</text>
<text x="113.1" y="23.8">D1</text>
<text x="120.5" y="20.2">33</text>
<text x="120.5" y="22.7">32</text>
<text x="158.6" y="22.7">28</text>
<text x="163.6" y="23.8">VCC</text>
<text x="93.1" y="27.8">12</text>
<text x="93.3" y="25.3">11</text>
<text x="100.1" y="26.4">A2</text>
<text x="100.1" y="28.9">A3</text>
<text x="113.1" y="26.4">D2</text>
<text x="113.1" y="28.9">D3</text>
<text x="120.5" y="25.3">31</text>
<text x="120.5" y="27.8">30</text>
<text x="158.6" y="27.8">27</text>
<text x="163.6" y="28.9">WE</text>
<text x="93.1" y="30.3">13</text>
<text x="93.1" y="32.9">14</text>
<text x="93.1" y="35.4">15</text>
<text x="100.1" y="31.5">A4</text>
<text x="100.1" y="34">A5</text>
<text x="113.1" y="31.5">D4</text>
<text x="113.1" y="34">D5</text>
<text x="120.5" y="30.3">29</text>
<text x="120.5" y="32.9">28</text>
<text x="120.5" y="35.4">27</text>
<text x="158.6" y="32.9">20</text>
<text x="158.6" y="30.3">22</text>
<text x="163.6" y="34">CE</text>
<text x="163.6" y="31.5">OE</text>
<text x="170" y="34">RDY/BSY</text>
<text x="182" y="32.9">1</text>
<text x="247.3" y="36" transform="rotate(-90 247.3 36)">3</text>
<text x="252.4" y="36" transform="rotate(-90 252.4 36)">1</text>
<text x="257.4" y="36" transform="rotate(-90 257.4 36)">2*2</text>
<text x="93.1" y="38">16</text>
<text x="93.1" y="40.5">17</text>
<text x="100.1" y="36.5">A6</text>
<text x="100.1" y="39.1">A7</text>
<text x="100.1" y="41.6">A8</text>
<text x="113.1" y="36.5">D6</text>
<text x="113.1" y="39.1">D7</text>
<text x="120.5" y="38">26</text>
<text x="158.6" y="40.5">23</text>
<text x="159.8" y="38">2</text>
<text x="163.6" y="41.6">A11</text>
<text x="163.6" y="39.1">A12</text>
<text x="176.5" y="41.6">D6</text>
<text x="176.5" y="39.1">D7</text>
<text x="182" y="40.5">18</text>
<text x="182" y="38">19</text>
<text x="230.9" y="38">1</text>
<text x="237.8" y="38">2</text>
<text x="93.1" y="43">18</text>
<text x="93.1" y="45.6">19</text>
<text x="100.1" y="44.2">A9</text>
<text x="100.1" y="46.7">A10</text>
<text x="112.7" y="44.2">NC</text>
<text x="120.5" y="43">35</text>
<text x="158.6" y="45.6">24</text>
<text x="158.6" y="43">21</text>
<text x="163.6" y="46.7">A9</text>
<text x="163.6" y="44.2">A10</text>
<text x="176.5" y="46.7">D4</text>
<text x="176.5" y="44.2">D5</text>
<text x="182" y="45.6">16</text>
<text x="182" y="43">17</text>
<text x="230.9" y="45.6">3</text>
<text x="237.8" y="45.6">1</text>
<text x="248.4" y="45.2" transform="rotate(-90 248.4 45.2)">VCC</text>
<text x="253.5" y="47.8" transform="rotate(-90 253.5 47.8)">RESET</text>
<text x="258.6" y="45.4" transform="rotate(-90 258.6 45.4)">GND</text>
<text x="93.1" y="48.1">20</text>
<text x="93.1" y="50.7">22</text>
<text x="93.1" y="53.2">23</text>
<text x="100.1" y="49.2">A11</text>
<text x="100.1" y="51.8">A12</text>
<text x="111.3" y="49.2">VDD</text>
<text x="120.5" y="48.1">8</text>
<text x="158.6" y="48.1">25</text>
<text x="159.8" y="53.2">4</text>
<text x="159.8" y="50.7">3</text>
<text x="163.6" y="51.8">A7</text>
<text x="163.6" y="49.2">A8</text>
<text x="176.5" y="51.8">D2</text>
<text x="176.5" y="49.2">D3</text>
<text x="182" y="53.2">12</text>
<text x="182" y="50.7">13</text>
<text x="182" y="48.1">15</text>
<text x="230.9" y="48.1">4</text>
<text x="237.8" y="48.1">2</text>
<text x="93.1" y="55.7">24</text>
<text x="93.1" y="58.3">25</text>
<text x="100.1" y="54.3">A13</text>
<text x="100.1" y="56.9">A14</text>
<text x="100.1" y="59.4">A15</text>
<text x="111.5" y="59.4">VSS</text>
<text x="120.5" y="58.3">21</text>
<text x="159.8" y="58.3">6</text>
<text x="159.8" y="55.7">5</text>
<text x="163.6" y="59.4">A4</text>
<text x="163.6" y="56.9">A5</text>
<text x="163.6" y="54.3">A6</text>
<text x="176.5" y="56.9">D0</text>
<text x="176.5" y="54.3">D1</text>
<text x="182" y="55.7">11</text>
<text x="93.1" y="63.4">38</text>
<text x="94.3" y="65.9">2</text>
<text x="100.1" y="64.5">SOB</text>
<text x="120.5" y="65.9">5</text>
<text x="159.8" y="65.9">9</text>
<text x="159.8" y="63.4">8</text>
<text x="159.8" y="60.8">7</text>
<text x="163.6" y="64.5">A2</text>
<text x="163.6" y="61.9">A3</text>
<text x="93.1" y="68.4">40</text>
<text x="94.3" y="71">6</text>
<text x="100.1" y="67">RDY</text>
<text x="100.1" y="69.6">RESB</text>
<text x="111.4" y="67">MLB</text>
<text x="111.5" y="69.6">VPB</text>
<text x="120.5" y="71">36</text>
<text x="120.5" y="68.4">1</text>
<text x="158.6" y="68.4">10</text>
<text x="163.6" y="69.6">A0</text>
<text x="163.6" y="67">A1</text>
<text x="93.1" y="76.1">34</text>
<text x="94.3" y="73.5">4</text>
<text x="100.1" y="72.1">NMIB</text>
<text x="100.1" y="74.6">IRQB</text>
<text x="100.1" y="77.2">R/WB</text>
<text x="111" y="74.6">PHI1</text>
<text x="111" y="77.2">PHI2</text>
<text x="113" y="72.1">BE</text>
<text x="120.5" y="73.5">3</text>
<text x="120.5" y="76.1">39</text>
<text x="158.6" y="73.5">14</text>
<text x="163.6" y="74.6">GND</text>
<text x="94.3" y="78.6">7</text>
<text x="100.1" y="79.7">SYNC</text>
<text x="108.8" y="79.7">PH0-IN</text>
<text x="120.5" y="78.6">37</text>
<text x="194.7" y="98.9">10</text>
<text x="195.9" y="101.4">9</text>
<text x="201.7" y="100">A0</text>
<text x="210.8" y="100">I/O0</text>
<text x="219.5" y="98.9">11</text>
<text x="219.5" y="101.4">12</text>
<text x="235.3" y="98.9">10</text>
<text x="236.5" y="101.4">9</text>
<text x="242.4" y="100">A0</text>
<text x="251.4" y="100">I/O0</text>
<text x="260.1" y="98.9">11</text>
<text x="260.1" y="101.4">12</text>
<text x="195.9" y="104">8</text>
<text x="195.9" y="106.5">7</text>
<text x="201.7" y="102.6">A1</text>
<text x="201.7" y="105.1">A2</text>
<text x="201.7" y="107.6">A3</text>
<text x="210.8" y="102.6">I/O1</text>
<text x="210.8" y="105.1">I/O2</text>
<text x="210.8" y="107.6">I/O3</text>
<text x="219.5" y="104">13</text>
<text x="219.5" y="106.5">15</text>
<text x="236.5" y="104">8</text>
<text x="236.5" y="106.5">7</text>
<text x="242.4" y="102.6">A1</text>
<text x="242.4" y="105.1">A2</text>
<text x="242.4" y="107.6">A3</text>
<text x="251.4" y="102.6">I/O1</text>
<text x="251.4" y="105.1">I/O2</text>
<text x="251.4" y="107.6">I/O3</text>
<text x="260.1" y="104">13</text>
<text x="260.1" y="106.5">15</text>
<text x="195.9" y="109.1">6</text>
<text x="195.9" y="111.6">5</text>
<text x="201.7" y="110.2">A4</text>
<text x="201.7" y="112.7">A5</text>
<text x="210.8" y="110.2">I/O4</text>
<text x="210.8" y="112.7">I/O5</text>
<text x="219.5" y="109.1">16</text>
<text x="219.5" y="111.6">17</text>
<text x="236.5" y="109.1">6</text>
<text x="236.5" y="111.6">5</text>
<text x="242.4" y="110.2">A4</text>
<text x="242.4" y="112.7">A5</text>
<text x="251.4" y="110.2">I/O4</text>
<text x="251.4" y="112.7">I/O5</text>
<text x="260.1" y="109.1">16</text>
<text x="260.1" y="111.6">17</text>
<text x="194.7" y="119.2">25</text>
<text x="195.9" y="114.1">4</text>
<text x="195.9" y="116.7">3</text>
<text x="201.7" y="115.3">A6</text>
<text x="201.7" y="117.8">A7</text>
<text x="210.8" y="115.3">I/O6</text>
<text x="210.8" y="117.8">I/O7</text>
<text x="219.5" y="114.1">18</text>
<text x="219.5" y="116.7">19</text>
<text x="235.3" y="119.2">25</text>
<text x="236.5" y="114.1">4</text>
<text x="236.5" y="116.7">3</text>
<text x="242.4" y="115.3">A6</text>
<text x="242.4" y="117.8">A7</text>
<text x="251.4" y="115.3">I/O6</text>
<text x="251.4" y="117.8">I/O7</text>
<text x="260.1" y="114.1">18</text>
<text x="260.1" y="116.7">19</text>
<text x="194.7" y="121.8">24</text>
<text x="194.7" y="124.3">21</text>
<text x="201.7" y="120.3">A8</text>
<text x="201.7" y="122.9">A9</text>
<text x="201.7" y="125.4">A10</text>
<text x="235.3" y="121.8">24</text>
<text x="235.3" y="124.3">21</text>
<text x="242.4" y="120.3">A8</text>
<text x="242.4" y="122.9">A9</text>
<text x="242.4" y="125.4">A10</text>
<text x="194.7" y="126.8">23</text>
<text x="194.7" y="131.9">26</text>
<text x="195.9" y="129.4">2</text>
<text x="201.7" y="128">A11</text>
<text x="201.7" y="130.5">A12</text>
<text x="235.3" y="126.8">23</text>
<text x="235.3" y="131.9">26</text>
<text x="236.5" y="129.4">2</text>
<text x="242.4" y="128">A11</text>
<text x="242.4" y="130.5">A12</text>
<text x="126.7" y="137">3</text>
<text x="133.7" y="137">1</text>
<text x="195.9" y="134.5">1</text>
<text x="201.7" y="133">A13</text>
<text x="201.7" y="135.6">A14</text>
<text x="210.3" y="135.6">VCC</text>
<text x="219.5" y="134.5">28</text>
<text x="236.5" y="134.5">1</text>
<text x="242.4" y="133">A13</text>
<text x="242.4" y="135.6">A14</text>
<text x="251" y="135.6">VCC</text>
<text x="260.1" y="134.5">28</text>
<text x="126.7" y="139.5">4</text>
<text x="133.7" y="139.5">2</text>
<text x="194.7" y="139.5">27</text>
<text x="194.7" y="142.1">22</text>
<text x="201.7" y="140.7">WE</text>
<text x="201.7" y="143.2">OE</text>
<text x="235.3" y="139.5">27</text>
<text x="235.3" y="142.1">22</text>
<text x="242.4" y="140.7">WE</text>
<text x="242.4" y="143.2">OE</text>
<text x="126.7" y="147.2">3</text>
<text x="126.7" y="149.7">4</text>
<text x="133.7" y="147.2">1</text>
<text x="133.7" y="149.7">2</text>
<text x="194.7" y="144.6">20</text>
<text x="201.7" y="145.7">CS</text>
<text x="210.6" y="145.7">VSS</text>
<text x="219.5" y="144.6">14</text>
<text x="235.3" y="144.6">20</text>
<text x="242.4" y="145.7">CS</text>
<text x="251.2" y="145.7">VSS</text>
<text x="260.1" y="144.6">14</text>
</g>
</svg>
